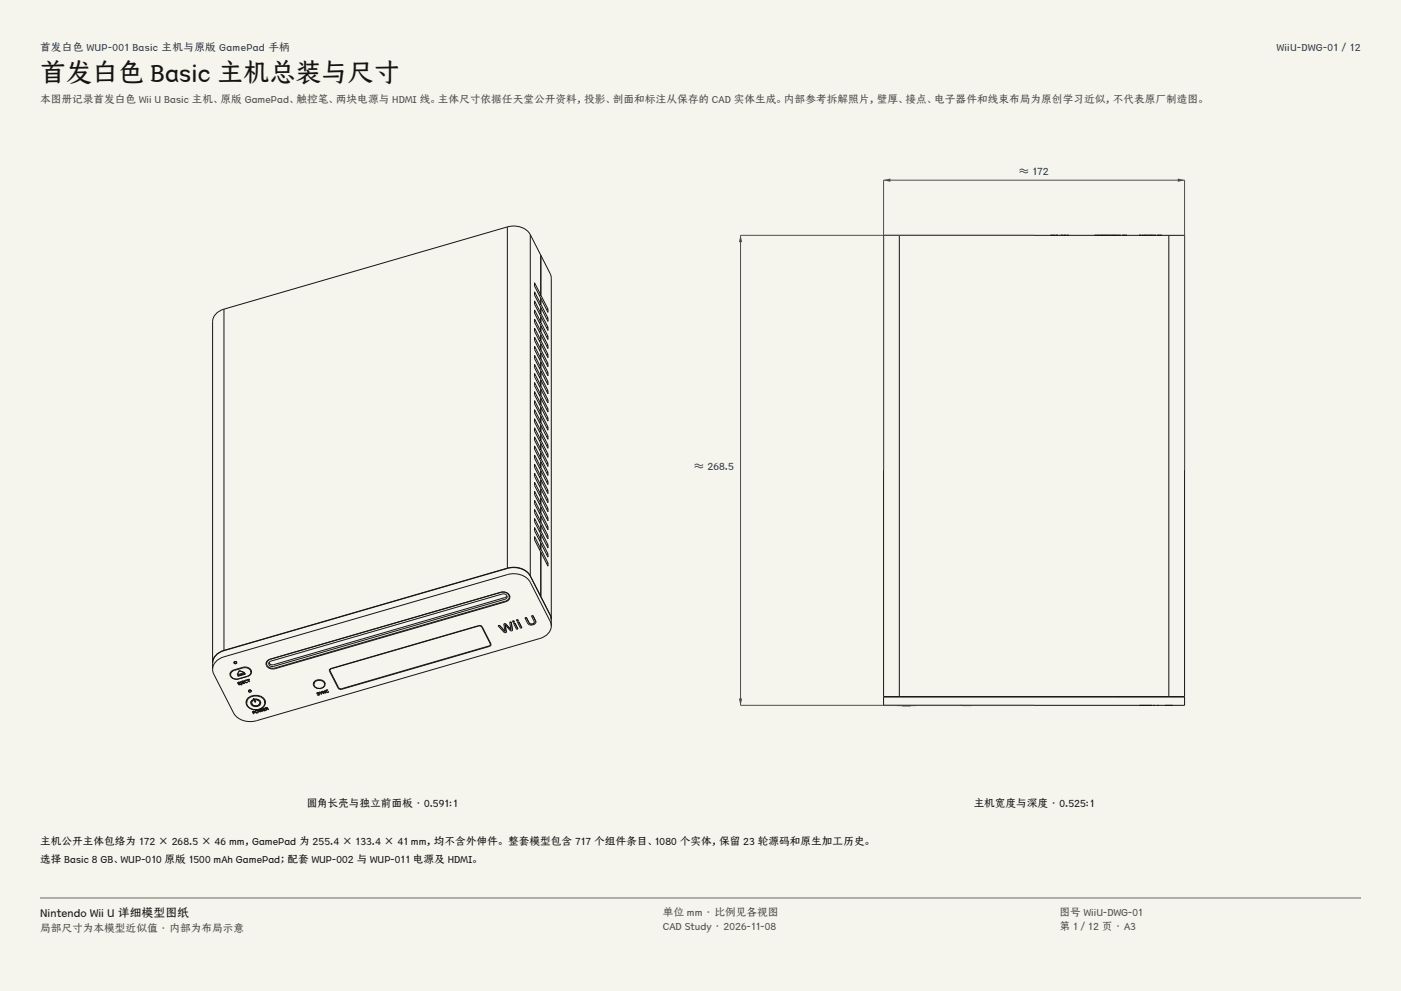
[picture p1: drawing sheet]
<svg xmlns="http://www.w3.org/2000/svg" width="420mm" height="297mm" viewBox="0 0 420 297" stroke-linecap="round" stroke-linejoin="round" font-family="sans-serif">
<g fill="#f5f4ed">
<path d="M0 0h420v297h-420z"/>
<path d="M12 12h396v275h-396z"/>
</g>
<g fill="none" stroke="#141413" stroke-width=".3">
<path d="M152.1 68a6 6 0 0 1 6.9 2.3M152.1 68l-85 24.7M152.1 68v102.3M159 70.3l3.1 6.1v12M159 70.3v102.3M162.2 76.6l2.7 5.4 .4 1.4v102.3M162.2 76.6h-.1M162.2 76.6v11.9M269.6 70.5h-4.7v138.3h4.7M269.6 70.5h80.8M269.6 70.5v138.3M314.9 70.5h.1"/>
<path d="M315.6 70.5h.1M315.7 70.5h.1M315.8 70.5h.1M315.9 70.5h.3M316.2 70.5h.1M316.3 70.5h.1M316.5 70.5h.7M316.5 70.5h.1M317.2 70.5h.1M317.7 70.5h.1M317.8 70.5h.1M318 70.5h.1"/>
<path d="M318.2 70.5h.1M318.4 70.5h.1M318.6 70.5h.1M318.7 70.5h.1M318.9 70.5h.5M318.9 70.5h.1M319.6 70.5h.1M319.8 70.5h.1M319.9 70.5h.1M320.3 70.5h.1M320.4 70.5h.1M328.2 70.5h.1"/>
<path d="M328.3 70.5h.2M328.3 70.5h.1M328.8 70.5h.1M328.9 70.5h.1M329.2 70.5h.1M329.3 70.5h.1M329.6 70.5h.1M329.7 70.5h.1M329.8 70.5h.2M330.3 70.5h.1M330.7 70.5h.1M330.8 70.5h.3"/>
<path d="M330.8 70.5h.1M331.4 70.5h.1M331.5 70.5h.1M331.5 70.5h.8M332.3 70.5h.1M332.4 70.5h.1M332.4 70.5h.5M332.9 70.5h.1M333 70.5h.1M333.1 70.5h.1M333.2 70.5h.1M333.6 70.5h.1"/>
<path d="M333.7 70.5h.1M333.9 70.5h.1M334.4 70.5h.1M334.5 70.5h.1M334.6 70.5h.1M334.6 70.5h.5M335.1 70.5h.1M335.2 70.5h.1M335.4 70.5h.1M335.6 70.5h.1M335.8 70.5h.1M335.9 70.5h.1"/>
<path d="M336.4 70.5h.1M336.5 70.5h.1M336.8 70.5h.1M337 70.5h.1M337.1 70.5h.1M337.4 70.5h.1M337.5 70.5h.1M337.8 70.5h.1M341.5 70.5h.1M341.6 70.5h.1M341.6 70.5h.2M342.1 70.5h.1"/>
<path d="M342.3 70.5h.1M342.8 70.5h.1M342.9 70.5h.1M343.5 70.5h.1M343.6 70.5h.2M344.1 70.5h.1M344.2 70.5h.1M344.5 70.5h.1M344.6 70.5h.1M344.9 70.5h.1M345 70.5h.4M345 70.5h.1"/>
<path d="M345.6 70.5h.1M345.7 70.5h.1M346 70.5h.1M346.2 70.5h.1M346.5 70.5h.1M346.9 70.5h.6M346.9 70.5h.1M347.5 70.5h.1M347.6 70.5h.1M347.9 70.5h.1M348 70.5h.1M348.3 70.5h.1"/>
<path d="M350.4 70.5h4.7v138.3h-4.7M350.4 70.5v138.3M67.1 92.7a4.2 4.2 0 0 0-3.4 3.7v102.3M67.1 92.7v102.2M162.1 88.4l-1.9-3.7v1l1.9 3.7v1.7M162.1 91.1l-1.9-3.6v.9l1.9 3.7v1.7M162.1 93.8l-1.9-3.6v.9l1.9 3.7v1.7M162.1 96.5l-1.9-3.6v1l1.9 3.6v1.7M162.1 99.2l-1.9-3.6v1l1.9 3.6v1.8M162.1 99.2l-.4 .2M162.1 96.5l-.4 .2M162.1 93.8l-.4 .1"/>
<path d="M162.1 91.1l-.4 .1M162.1 88.4l-.4 .1M162.2 89.5v1.7M162.2 92.2v1.7M162.2 94.9v1.7M162.2 97.6v1.8M162.2 88.5l2.1 4.1M162.2 89.5l2.1 4.1v-1M162.2 92.2l2.1 4.1v-.9M162.2 94.9l2.1 4.2v-1M162.2 97.6l2.1 4.2v-1M162.2 91.2l2.1 4.2"/>
<path d="M162.2 93.9l2.1 4.2M162.2 96.6l2.1 4.2M162.2 99.4l2.1 4.1M162.2 88.5l-.5 .1M162.2 89.5h-.1M162.2 91.2l-.5 .1M162.2 92.2h-.1M162.2 93.9l-.5 .1M162.2 94.9h-.1M162.2 96.6l-.5 .2M162.2 97.6h-.1M162.2 99.4l-.5 .1"/>
<path d="M164.3 92.6l-.5 .2M164.3 95.4l-.5 .1M164.3 98.1l-.5 .1M162.1 102l-1.9-3.7v1l1.9 3.6v1.8M162.1 104.7l-1.9-3.7v1l1.9 3.7v1.7M162.1 107.4l-1.9-3.6v.9l1.9 3.7v1.7M162.1 110.1l-1.9-3.6v.9l1.9 3.7v1.7M162.1 112.8l-1.9-3.6v1l1.9 3.6v1.7M162.1 115.5l-1.9-3.6v1l1.9 3.6v1.8M162.1 118.3l-1.9-3.7v1l1.9 3.6v1.8M162.1 118.3l-.4 .1M162.1 115.5l-.4 .2"/>
<path d="M162.1 112.8l-.4 .2M162.1 110.1l-.4 .1M162.1 107.4l-.4 .1M162.1 104.7l-.4 .1M162.1 102l-.4 .1M162.2 100.3v1.8M162.2 103v1.8M162.2 105.8v1.7M162.2 108.5v1.7M162.2 111.2v1.7M162.2 113.9v1.8M162.2 116.6v1.8"/>
<path d="M162.2 119.3v1.8M162.2 100.3l2.1 4.2v-1M162.2 103l2.1 4.2v-1M162.2 105.8l2.1 4.1v-1M162.2 108.5l2.1 4.1v-.9M162.2 111.2l2.1 4.2v-1M162.2 113.9l2.1 4.2v-1M162.2 116.6l2.1 4.2v-1M162.2 119.3l2.1 4.2v-1M162.2 102.1l2.1 4.1M162.2 104.8l2.1 4.1M162.2 107.5l2.1 4.2"/>
<path d="M162.2 110.2l2.1 4.2M162.2 112.9l2.1 4.2M162.2 115.7l2.1 4.1M162.2 118.4l2.1 4.1M162.2 100.3h-.1M162.2 102.1l-.5 .1M162.2 103l-.1 .1M162.2 104.8l-.5 .1M162.2 105.8h-.1M162.2 107.5l-.5 .1M162.2 108.5h-.1M162.2 110.2l-.5 .1"/>
<path d="M162.2 111.2h-.1M162.2 112.9l-.5 .2M162.2 113.9h-.1M162.2 115.7l-.5 .1M162.2 116.6h-.1M162.2 118.4l-.5 .1M162.2 119.3l-.1 .1M164.3 100.8l-.5 .1M164.3 103.5l-.5 .1M164.3 106.2l-.5 .2M164.3 108.9l-.5 .2M164.3 111.7l-.5 .1"/>
<path d="M164.3 114.4l-.5 .1M164.3 117.1l-.5 .1M164.3 119.8l-.5 .1M162.1 121l-1.9-3.7v1l1.9 3.7v1.7M162.1 123.7l-1.9-3.6v.9l1.9 3.7v1.7M162.1 126.4l-1.9-3.6v.9l1.9 3.7v1.7M162.1 129.1l-1.9-3.6v1l1.9 3.6v1.7M162.1 131.8l-1.9-3.6v1l1.9 3.6v1.8M162.1 134.6l-1.9-3.7v1l1.9 3.6v1.8M162.1 137.3l-1.9-3.7v1l1.9 3.7v1.7M162.1 140l-1.9-3.6v.9l1.9 3.7v1.7M162.1 140l-.4 .1"/>
<path d="M162.1 137.3l-.4 .1M162.1 134.6l-.4 .1M162.1 131.8l-.4 .2M162.1 129.1l-.4 .2M162.1 126.4l-.4 .1M162.1 123.7l-.4 .1M162.1 121l-.4 .1M162.2 122.1v1.7M162.2 124.8v1.7M162.2 127.5v1.7M162.2 130.2v1.8M162.2 132.9v1.8"/>
<path d="M162.2 135.6v1.8M162.2 138.4v1.7M162.2 122.1l2.1 4.1v-1M162.2 124.8l2.1 4.1v-.9M162.2 127.5l2.1 4.1v-.9M162.2 130.2l2.1 4.2v-1M162.2 132.9l2.1 4.2v-1M162.2 135.6l2.1 4.2v-1M162.2 138.4l2.1 4.1v-1M162.2 121.1l2.1 4.1M162.2 123.8l2.1 4.2M162.2 126.5l2.1 4.2"/>
<path d="M162.2 129.2l2.1 4.2M162.2 132l2.1 4.1M162.2 134.7l2.1 4.1M162.2 137.4l2.1 4.1M162.2 121.1l-.5 .1M162.2 122.1h-.1M162.2 123.8l-.5 .1M162.2 124.8h-.1M162.2 126.5l-.5 .1M162.2 127.5h-.1M162.2 129.2l-.5 .2M162.2 130.2h-.1"/>
<path d="M162.2 132l-.5 .1M162.2 132.9h-.1M162.2 134.7l-.5 .1M162.2 135.6l-.1 .1M162.2 137.4l-.5 .1M162.2 138.4h-.1M164.3 122.5l-.5 .2M164.3 125.2l-.5 .2M164.3 128l-.5 .1M164.3 130.7l-.5 .1M164.3 133.4l-.5 .1M164.3 136.1l-.5 .1"/>
<path d="M164.3 138.8l-.5 .2M162.1 142.7l-1.9-3.6v.9l1.9 3.7v1.7M162.1 145.4l-1.9-3.6v1l1.9 3.6v1.7M162.1 148.1l-1.9-3.6v1l1.9 3.6v1.8M162.1 150.9l-1.9-3.7v1l1.9 3.6v1.8M162.1 153.6l-1.9-3.7v1l1.9 3.7v1.7M162.1 156.3l-1.9-3.6v.9l1.9 3.7v1.7M162.1 159l-1.9-3.6v.9l1.9 3.7v1.7M162.1 159l-.4 .1M162.1 156.3l-.4 .1M162.1 153.6l-.4 .1M162.1 150.9l-.4 .1"/>
<path d="M162.1 148.1l-.4 .2M162.1 145.4l-.4 .2M162.1 142.7l-.4 .1M162.2 141.1v1.7M162.2 143.8v1.7M162.2 146.5v1.8M162.2 149.2v1.8M162.2 151.9v1.8M162.2 154.7v1.7M162.2 157.4v1.7M162.2 141.1l2.1 4.1v-.9M162.2 143.8l2.1 4.1v-.9"/>
<path d="M162.2 146.5l2.1 4.2v-1M162.2 149.2l2.1 4.2v-1M162.2 151.9l2.1 4.2v-1M162.2 154.7l2.1 4.1v-1M162.2 157.4l2.1 4.1v-.9M162.2 140.1l2.1 4.2M162.2 142.8l2.1 4.2M162.2 145.5l2.1 4.2M162.2 148.3l2.1 4.1M162.2 151l2.1 4.1M162.2 153.7l2.1 4.1M162.2 156.4l2.1 4.2"/>
<path d="M162.2 159.1l2.1 4.2M162.2 140.1l-.5 .1M162.2 141.1h-.1M162.2 142.8l-.5 .1M162.2 143.8h-.1M162.2 145.5l-.5 .2M162.2 146.5h-.1M162.2 148.3l-.5 .1M162.2 149.2h-.1M162.2 151l-.5 .1M162.2 151.9l-.1 .1M162.2 153.7l-.5 .1"/>
<path d="M162.2 154.7h-.1M162.2 156.4l-.5 .1M162.2 157.4h-.1M162.2 159.1l-.5 .1M164.3 141.5l-.5 .2M164.3 144.3l-.5 .1M164.3 147l-.5 .1M164.3 149.7l-.5 .1M164.3 152.4l-.5 .1M164.3 155.1l-.5 .2M164.3 157.8l-.5 .2M152 178.5a1.23 1.23 0 0 0-1.5-.5l-69.2 20.1-.7 .5v.6"/>
<path d="M152 178.5h.1M152 178.5v.6l-.6 .5-69.3 20.1a1.23 1.23 0 0 1-1.5-.5M152 178.6l-.6 .5-69.3 20.1a1.14 1.14 0 0 1-1.5-.6M152.1 170.3a6 6 0 0 1 6.9 2.3M152.1 170.3l-85 24.6M152.7 178.3v.1M152.7 178.9l-.5 .9-.7 .4-69.1 20a1.76 1.76 0 0 1-2.5-1.3M152.7 178.9a1.76 1.76 0 0 0-2.5-1.4l-69.1 20.1-1 .6-.2 .7M152.7 178.4v.5M152.7 178.9h.1M152.7 178.4a1.37 1.37 0 0 1-1.1 2l-69.1 20h-1.5l-1.1-.9M152.7 178.4l-1.1-.9h-1.5l-69.1 20a1.4 1.4 0 0 0-1.1 2"/>
<path d="M152.8 178.6l-.1 .3M159 172.6l3.1 6.1M162.1 161.7l-1.9-3.6v1l1.9 3.6v1.7M162.1 164.4l-1.9-3.6v1l1.9 3.6v13.3M162.1 178.7h.1M162.1 164.4l-.4 .2M162.1 161.7l-.4 .2M162.2 178.8l2.7 5.4 .4 1.5M162.2 178.8h-.1M162.2 160.1v1.7M162.2 162.8v1.8M162.2 165.5v13.3"/>
<path d="M162.2 160.1l2.1 4.1v-.9M162.2 162.8l2.1 4.2v-1M162.2 165.5l2.1 4.2v-1M162.2 161.8l2.1 4.2M162.2 164.6l2.1 4.1M162.2 165.5h-.1M162.2 160.1h-.1M162.2 161.8l-.5 .2M162.2 162.8h-.1M162.2 164.6l-.5 .1M164.3 160.6l-.5 .1M164.3 163.3l-.5 .1"/>
<path d="M164.3 166l-.5 .1M164.3 168.7l-.5 .1M63.7 198.7h.1M67.1 194.9a4.2 4.2 0 0 0-3.4 3.8M70.2 198.6l.3 .3 .4-.3M70.2 198.6l.4-.2 .3 .2M70.2 198.5l.4-.2 .3 .2M70.2 198.5v.1M70.2 198.4a.48 .48 0 0 1 .8 .2l-.6 .3-.3-.3zM70.5 198.3h.1M70.6 198.3h.1M70.9 198.5v.1"/>
<path d="M79.8 198.6l.1 .2M79.9 199.5h.1M79.9 198.8v.1M79.9 198.9h.1M79.9 198.3v.6M80.6 199.2h.1M80.7 198.5l.2 .5M147 193.1l-.4 .5-44.2 12.8h-.5l-.4-.3-2.6-5.2M147 193.1l-2.6-5.2-.4-.3h-.5l-44.1 12.8-.5 .5M147 192.7v.4M147.1 192.8l-.1 .1M149.3 187.5h.1"/>
<path d="M149.3 187.5l2 2.2 .5-.2M149.7 187.4h.1M149.7 187.4l-.4 .1M151 187l.4 2.2-1.7-1.8M151 187h.1M151.5 186.9l-.5 .1M151.5 186.9h.1M151.8 189.5h.1M152.8 186.5l.4 2.2-1.7-1.8M152.8 186.5h.1M153.2 186.4l-.4 .1M153.2 186.4h.1"/>
<path d="M153.2 186.4l.5 2.6M153.6 186.2h.1M153.6 186.2l.2 .3 .4-.1M153.7 189h.1M153.7 189l-.6 .1-1.7-1.8 .4 2.2M154 186.9l.9 1.7 .4-.1M154 186.8v.1M154 186.1h.1M154 186.1l.2 .3M154 186.1l-.4 .1M154.2 186.4h.1M154.4 186.7h.1"/>
<path d="M154.4 186.7l-.4 .2M154.4 186.7l.9 1.8M154.8 185.8l.2 .4 .4-.1M154.8 185.8h.1M155.2 186.5l.9 1.8 .3-.1M155.2 186.5h.1M155.2 185.7l-.4 .1M155.2 185.7l.2 .4M155.2 185.7h.1M155.3 188.5h.1M155.4 186.1h.1M155.5 186.4l-.3 .1"/>
<path d="M155.5 186.4h.1M155.5 186.4l.9 1.8M156.4 188.2h.1M157.4 185.2l.7 1.5a1.42 1.42 0 0 0 2.5-.3M157.4 185.2h.1M157.8 185.1l1.2 1.9M157.8 185.1l-.4 .1M157.8 185.1h.1M158.5 186.5l.5 .5M159.3 184.6l.9 1.9M159.3 184.6h.1M159.7 187h-.7"/>
<path d="M159.8 184.5l.8 1.9M159.8 184.5l-.5 .1M159.8 184.5h.1M160.2 186.5l-.5 .5M160.6 186.4h.1M165.3 185.7h.1M165.3 187.6l-.2-2.9-6.1-12a5.9 5.9 0 0 0-6.9-2.3l-85 24.6a4.5 4.5 0 0 0-3.4 5.6M165.3 187.6a4.2 4.2 0 0 1-3.4 3.7l-85 24.7a6 6 0 0 1-6.9-2.3l-5.9-11.7-.4-1.4M165.3 187.6l-.4-1.4-5.9-11.7a5.9 5.9 0 0 0-6.9-2.3l-85 24.7a4.2 4.2 0 0 0-3.4 3.7M69 201.8l.1 .2M69.1 202v.1M69.1 202.2l.1 .4"/>
<path d="M69.1 201.5v.7M69.2 202.6l.1 .1M71.1 202.2h.1M71.2 204.6l.4 .7 .6-.2M71.2 204.6h.1M71.2 202.5h.1M71.5 204.8l.4-.1-.4 .2 .2 .3M71.5 204.8h.1M71.7 205.2h.1M71.7 201h.1M71.7 201l1.6 .6M71.7 201l-.6 1.2"/>
<path d="M71.8 204.4h.1M71.8 204.4l-.6 .2M71.8 204.4v.1M71.8 204.5l-.4 .1 .1 .2M71.8 204.5h.1M72 204.3l.4 .8M72 204.3h.1M72.1 205l.1 .1M72.1 205h.1M72.1 205l-.4 .2M72.2 204.3l.3 .8M72.2 204.3h-.2"/>
<path d="M72.2 204.3h.1M72.2 205.1h.1M72.2 205.2l.1 .1M72.2 205.2h.1M72.3 205.3h.1M72.4 205.1l-.2 .1M72.4 205.1h.1M72.4 204.2l.6-.1-.4 .2 .1 .2M72.4 204.2l.4 .7 .6-.1M72.4 204.2h.1M72.5 205.1l-.2 .2M72.5 205.1h.1"/>
<path d="M72.7 204.5l.4-.1-.4 .2 .1 .2M72.7 204.5h.1M72.8 204.8h.1M73.3 204.2a.55 .55 0 0 0 .4 .4 .55 .55 0 0 0 .5-.2M73.3 201.6h.1M73.3 201.6l-2.2 .6M73.3 204.7h.1M73.3 204.7l-.5 .1M73.3 204.7l.1 .1M73.3 204.1v.1M73.4 204.8h.1M73.5 201.9v.2"/>
<path d="M73.5 201.9h.1M73.5 201.9l-2.3 .6M73.5 202.1l-2.2 .6-.1-.2M73.5 202v.1M73.8 210.2l.2 .5M73.9 203.8l-.6 .3M73.9 203.8l.1 .2M74 210.6a2.92 2.92 0 0 0 4.9 1.2l.5-1.2M74 210.6a2.78 2.78 0 0 1 4.2-1.7l1 1 .2 .7M74 203.8l-.1 .1M74 203.8l.8-.3-.3 .2 .3 .7M74 203.8h.3l.5 .6"/>
<path d="M74 209.8v.8M74 204h-.3a.32 .32 0 0 0-.2 .4 .32 .32 0 0 0 .4 .1M74 203.9v.1M74.1 204.5h-.2M74.2 204.3l-.1 .2M74.2 204.4h.1M74.2 204.3v.1M74.3 209.3a3.5 3.5 0 0 1 5.1 .5 2.31 2.31 0 0 1-2.4 2.9 2.48 2.48 0 0 1-3.1-2.9zM74.6 207.2l.2 .2 .5-.2M74.6 207.2l.3-.3 .4 .3M74.6 207.1l.3-.3 .4 .3M74.6 207.1h.1"/>
<path d="M74.6 207.1v.1M74.6 206.9a.48 .48 0 0 1 .8 .2l-.6 .3-.3-.3zM74.8 204.3v.1M74.8 206.8h.1M75 206.8h-.1M75.2 210.6h.1M75.2 210.7a1.54 1.54 0 0 0 1.5 1.1 1.54 1.54 0 0 0 1.4-1.1M75.2 210.6v.1M75.2 200.8v.1M75.2 201.4l-.2 .7-.5 .4-3 .9a2 2 0 0 1-2.2-.7M75.2 201.4a1.62 1.62 0 0 0-2.4-1.2l-2.9 .9-.6 .4-.2 .7M75.2 200.9v.5"/>
<path d="M75.2 200.8l-.5-.6-1.4-.3-3.2 .9a1.43 1.43 0 0 0-1.1 1.6 1.43 1.43 0 0 0 1.6 1.2l3.6-.9a1.32 1.32 0 0 0 1.1-1.8M75.2 200.8l.1 .1M75.3 207.1h.1M75.3 207.1v.1M75.4 201.1l-.2 .3M75.5 210.7a1.26 1.26 0 0 0 1.2 .9 1.26 1.26 0 0 0 1.2-.9M75.5 210.6a1.26 1.26 0 0 0 1.2 1 1.26 1.26 0 0 0 1.2-1M75.7 213.3l.5-.1 .2 .2M75.7 213.3h.1M75.7 213.3l.4 .6M75.8 209.7l-.4 .4-.2 .5M75.8 209.7l-.4 .4-.2 .6"/>
<path d="M75.8 209.7l.1 .2M75.9 209.4h.1M75.9 209.4l.6 1.1 .2-.1M75.9 209.9l-.4 .8M75.9 209.9h.1M76 213.6h.1M76.1 209.3l.6 1.1M76.1 209.3h.1M76.1 209.3l-.2 .1M76.1 213.9h.1M76.2 213.4h.1M76.2 213.4l-.4-.1 .2 .3"/>
<path d="M76.2 213.5l-.2 .1M76.2 213.4v.1M76.4 213.4l-.4 .3 .1 .2M76.4 213.4h.1M76.5 209.5l1.1 .3 .5 .8M76.5 209.5l1.1 .6 .3 .6M76.5 209.5h.1M76.5 213.2a.49 .49 0 0 0 .4 .5 .49 .49 0 0 0 .6-.4M76.5 213.2h.1M76.7 210.4h.1M77.3 212.8h.1M77.3 212.8l.8 .6"/>
<path d="M77.4 213.2a.49 .49 0 0 0-.5-.3 .49 .49 0 0 0-.4 .3M77.4 213.2l.1 .1M77.5 213.3h.1M77.5 212.7h.1M77.5 212.7l-.2 .1M77.9 212.6l.1 .7-.5-.6M77.9 212.6h.1M78 212.6h-.1M78 212.6h.1M78.1 213.4h.1M78.1 210.6h.1M78.1 210.6v.1"/>
<path d="M78.4 212.5l.1 .6-.5-.5M78.4 212.5h.1M78.5 212.4l-.1 .1M78.5 212.4h.1M78.5 212.4l.2 .8M78.7 213.2h.1M78.7 213.2l-.7-.5 .1 .7M78.7 212.4l.6-.2-.4 .2 .1 .2M78.7 212.4l.4 .7 .6-.2M78.7 212.4h.1M79 212.6l.4-.1-.4 .2 .1 .3M79 212.6h.1"/>
<path d="M79.1 213h.1M79.4 209.8v.8M79.5 212.2l.6-.1 .1 .2M79.5 212.2l.5 .6M79.5 212.2h.1M79.5 210.2l-.1 .5M79.6 212.8h.1M79.6 212.8l-.5 .2M79.6 212.8l.1 .1M79.7 212.9h.1M79.7 212.2l.4 .1-.3 .2zM79.8 212.4v.1"/>
<path d="M80 212.8h.1M80.2 212.3l.2 .2M80.2 212.3h.1M80.4 212.5h.1M80.4 212.5l.2 .2M80.6 212.7l-.8-.2 .2 .3M80.6 212.6v.1M94 204.7l.1 .3M94.1 205.1a1.66 1.66 0 0 0 1.6 1.2 1.66 1.66 0 0 0 1.6-1.2M94.1 205.1a1.66 1.66 0 0 1 1.6-1.2 1.66 1.66 0 0 1 1.6 1.2M94.1 204.5v.6M94.4 204.1a1.79 1.79 0 0 1 1.9-.4 1.79 1.79 0 0 1 1.1 1.7 1.9 1.9 0 0 1-1.8 1 1.9 1.9 0 0 1-1.7-1.4z"/>
<path d="M95 207.8l.7 .3M95 207.8h.1M95.1 207.8l.1 .1M95.2 208.3h.2M95.2 208.3h.1M95.2 207.6l-.2 .2M95.4 207.9h-.2M95.4 207.9h.1M95.4 207.5l-.2 .1M95.4 207.6h-.2M95.5 207.9l.3 .1M95.5 207.9h.1"/>
<path d="M95.5 207.9h-.1M95.5 207.5h-.1M95.5 207.5h.1M95.5 207.5l.1 .1M95.6 207.6l-.5 .2M95.6 207.6h.1M95.6 207.5l.9 .5M95.6 207.5h.1M95.7 208.2l-.3 .1M95.7 208.1v.1M95.8 207.4l-.2 .1M95.8 207.4h.1"/>
<path d="M95.8 207.4l.4 .3M95.8 208l.1 .1M95.9 208.1l-.7 .2M96.2 207.6v.1M96.3 207.7l.2 .3M96.3 207.3h.1M96.3 207.3l-.1 .4M96.4 207.2h.1M96.4 207.2l-.1 .1M96.4 207.2l-.1 .5M96.5 208h.1M96.6 207.2h.1"/>
<path d="M96.6 207.2l.4 .7M96.7 207.2h-.1M96.7 207.2h.1M97 207.9h.1M97.1 207l.3 .6-.7-.4M97.1 207h.1M97.3 207h.1M97.3 207h-.2M97.3 207l.3 .7M97.3 204.5v.6M97.4 204.7l-.1 .3M97.6 207.1a.55 .55 0 0 0 .4 .5 .55 .55 0 0 0 .5-.2"/>
<path d="M97.6 207.1h.1M97.6 207.7h.1M97.6 207.7l-.9-.4 .3 .6M97.7 207.1l.3 .3M97.7 207.1l.3 .4M98.2 206.8l-.6 .3M98.2 206.8h.1M98.2 206.8l.1 .1M98.3 206.9l-.6 .2M98.3 206.9h.1M98.4 207.4h-.4M98.5 207.3l-.1 .1"/>
<path d="M98.5 207.3v.1M98.5 207.3h.1M98.5 207.4h.1M98.8 200.6l.1 .2M98.9 200.5v.4M99 200.5l44.5-13h.6l.5 .4 2.6 5.1-.1 .4-.4 .3-44.3 12.9h-.6l-.4-.4-2.6-5.1zM264.9 208.9h90.2v2.5h-90.2zM268.9 211.4h5.6M269.6 208.8h80.8M270.4 211.5h.3M270.4 211.5h.1M270.7 211.5h.1"/>
<path d="M271.4 211.4h.6M271.7 211.5h.1M272.8 211.5h.2M272.8 211.5h.1M273 211.5h.1M288 211.4h.4M288 211.4h.1M288.4 211.4h.1M288.4 211.4h2.8M296.5 208.8v.1M311.2 208.8v.1M316.1 208.8v.1"/>
<path d="M324 208.8v.1M327.7 208.8v.1M335.5 208.8v.1M341.6 211.4h3.8M341.6 211.4h.1M342 211.4h.1M342.6 211.4h.1M343.3 211.4h.1M343.7 211.4h.1M344.3 211.4h.1M344.9 211.4h.1M345.4 211.4h.1"/>
<path d="M345.8 211.4h.3M345.8 211.4h.1M346.1 211.4h.1M346.9 211.4h.4M346.9 211.4h.1M347.3 211.4h.1M349.3 211.4h.4M349.3 211.4h.1M349.7 211.4h1.5M349.7 211.4h.1M351.2 211.4h.4M351.2 211.4h.1"/>
<path d="M351.6 211.4h.1"/>
<circle cx="77" cy="213.3" r=".33"/>
</g>
<path d="M264.9 141v-87h90.2v87" fill="none" stroke="#504e49" stroke-width=".3"/>
<g fill="#504e49">
<path d="M264.9 54l2-.5v1z"/>
<path d="M353.1 53.5l2 .5-2 .5z"/>
</g>
<path d="M310 70.5h-88v140.9h88" fill="none" stroke="#504e49" stroke-width=".3"/>
<g fill="#504e49">
<path d="M222 70.5l.5 2.1h-1z"/>
<path d="M221.5 209.3h1l-.5 2.1z"/>
</g>
<path d="M12 269.3h396zM12 269h396v.3h-396z" fill-rule="evenodd" fill="#504e49"/>
<text font-size="7.8" fill="#141413" x="12" y="24.7">首发白色 Basic 主机总装与尺寸</text>
<text font-size="3.5" fill="#141413" x="12" y="274.9">Nintendo Wii U 详细模型图纸</text>
<g font-size="3.2" fill="#1b365d">
<text x="12" y="15.3">首发白色 WUP-001 Basic 主机与原版 GamePad 手柄</text>
<text x="382.7" y="15.3">WiiU-DWG-01 / 12</text>
<text x="305.6" y="52.4">≈ 172</text>
<text x="208.1" y="141">≈ 268.5</text>
</g>
<g font-size="3.2" fill="#504e49">
<text x="12" y="30.9">本图册记录首发白色 Wii U Basic 主机、原版 GamePad、触控笔、两块电源与 HDMI 线。主体尺寸依据任天堂公开资料，投影、剖面和标注从保存的 CAD 实体生成。内部参考拆解照片，壁厚、接点、电子器件和线束布局为原创学习近似，不代表原厂制造图。</text>
<text x="198.7" y="274.5">单位 mm · 比例见各视图</text>
<text x="317.6" y="274.5">图号 WiiU-DWG-01</text>
<text x="12" y="279.3">局部尺寸为本模型近似值 · 内部为布局示意</text>
<text x="198.7" y="278.8">CAD Study · 2026-11-08</text>
<text x="317.6" y="278.8">第 1 / 12 页 · A3</text>
</g>
<g font-size="3.2" fill="#141413">
<text x="91.8" y="242">圆角长壳与独立前面板 · 0.591:1</text>
<text x="291.9" y="242">主机宽度与深度 · 0.525:1</text>
<text x="12" y="253.3">主机公开主体包络为 172 × 268.5 × 46 mm，GamePad 为 255.4 × 133.4 × 41 mm，均不含外伸件。 整套模型包含 717 个组件条目、1080 个实体，保留 23 轮源码和原生加工历史。</text>
<text x="12" y="258.6">选择 Basic 8 GB、WUP-010 原版 1500 mAh GamePad；配套 WUP-002 与 WUP-011 电源及 HDMI。</text>
</g>
</svg>
